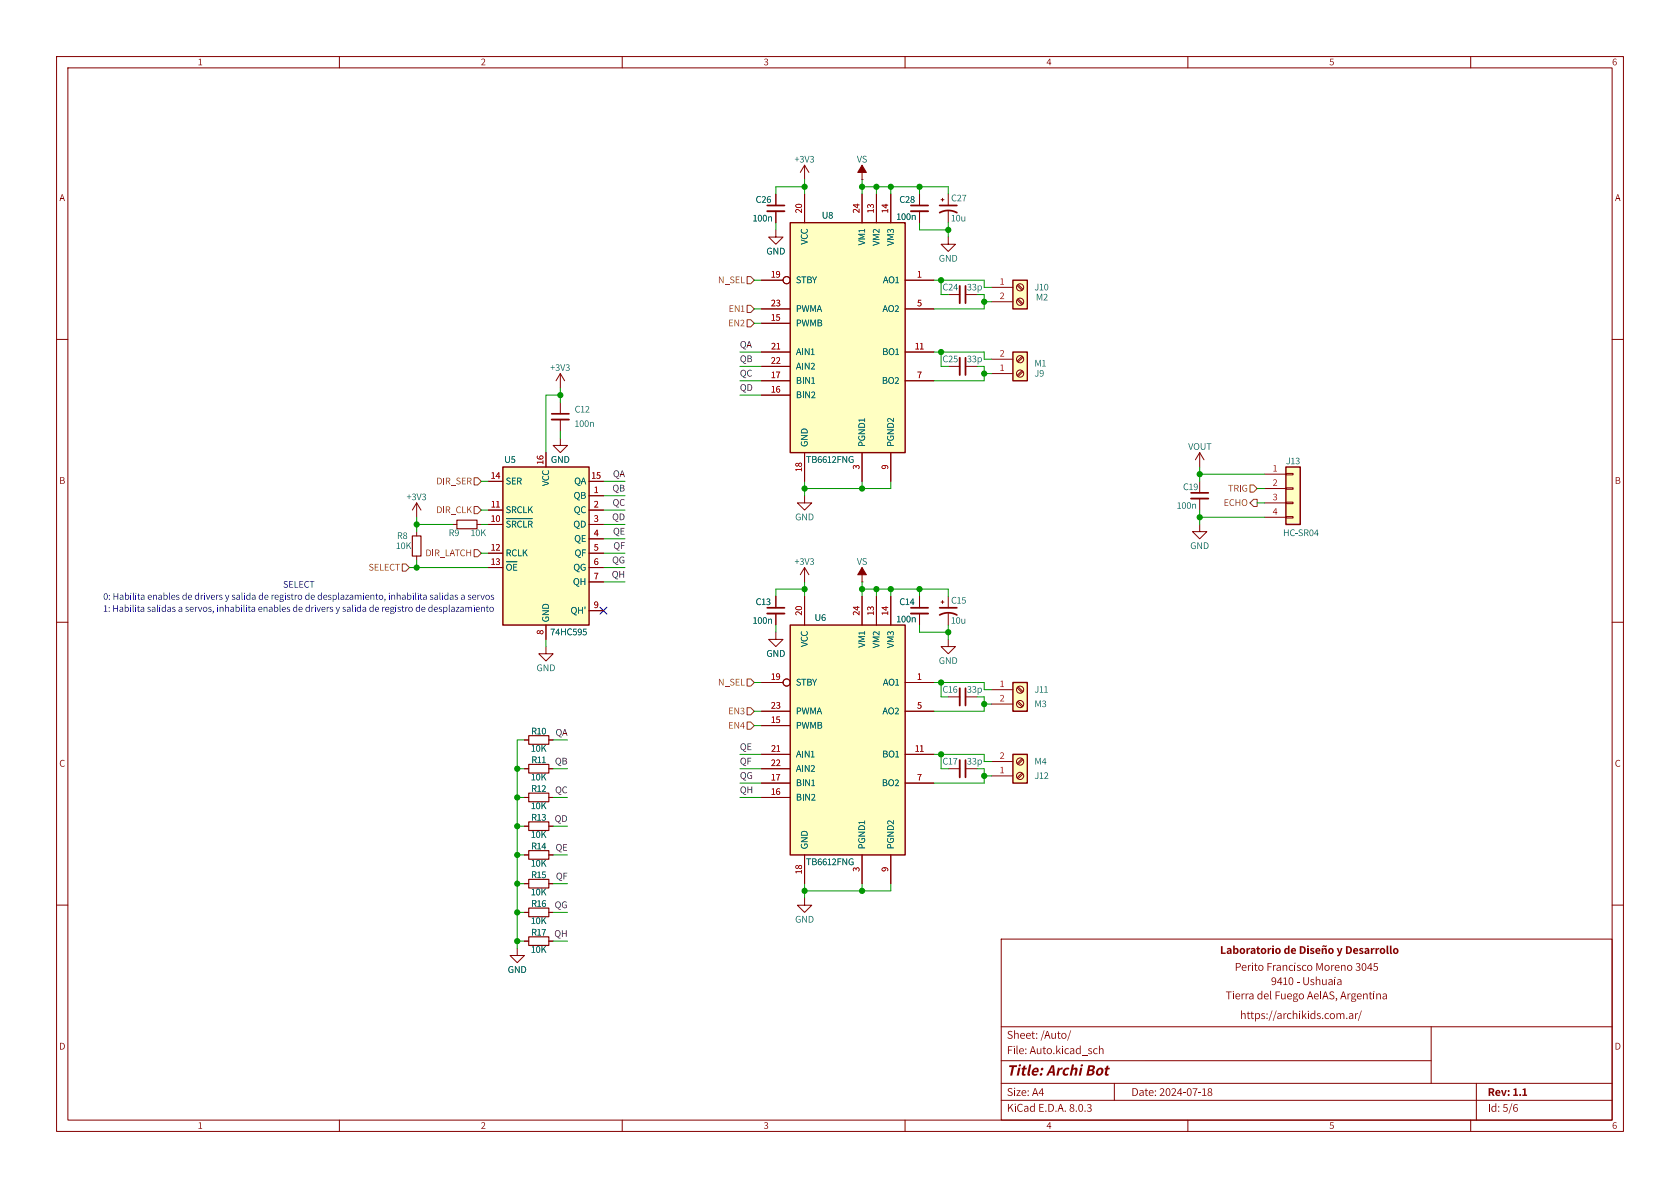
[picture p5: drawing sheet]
<svg xmlns="http://www.w3.org/2000/svg" width="297mm" height="210mm" viewBox="0 0 297 210" stroke-linecap="round" stroke-linejoin="round" font-family="sans-serif">
<g fill="none" stroke="#840000" stroke-width=".18">
<path d="M10 10h277v190h-277zM12 12h273v186h-273zM60 10v2M110 10v2M160 10v2M210 10v2M260 10v2M10 60h2M285 60h2M10 110h2M285 110h2M10 160h2"/>
<path d="M285 160h2M177 166h108v32h-108zM60 198v2M110 198v2M160 198v2M177 194.5h108M177 191.5h108M210 198v2M253 187.5h-76M260 198v2"/>
</g>
<g fill="#840000">
<path d="M179.7 184.8h.2v1.6l-.2-.2z"/>
<path d="M186.7 184.8h.2v1.1l.4-.6h.2l-.3 .4 .4 .6h-.2l-.3-.5-.2 .3v.2h-.2z"/>
<path d="M190.9 184.8h.2v1.5l-.2-.1a.43 .43 0 0 1-.5 .1 .43 .43 0 0 1-.2-.5h.1l.2 .4h.2l.2-.1v-.6l-.3-.1-.3 .4h-.1a.45 .45 0 0 1 .2-.4 .45 .45 0 0 1 .5 0z"/>
<path d="M194.3 184.8h.1v.7l.4-.2 .2 .2 .1 .8h-.2v-.6a.26 .26 0 0 0-.2-.3 .26 .26 0 0 0-.3 .2v.7h-.1z"/>
<circle cx="180.3" cy="188.3" r=".22"/>
<circle cx="191.3" cy="188.3" r=".22"/>
</g>
<path d="M177 181.5h108" fill="none" stroke="#840000" stroke-width=".18"/>
<g fill="#840000">
<path d="M215.8 167.3h.3v1.1h.6v.2h-.9z"/>
<path d="M216.9 167.7a.48 .48 0 0 1 .5-.1 .48 .48 0 0 1 .3 .4v.6h-.2v-.1a.34 .34 0 0 1-.4 .1 .34 .34 0 0 1-.2-.3l.4 .1 .1-.1v-.2l-.5 .2 .1-.2 .4-.1-.1-.2-.3 .1z"/>
<path d="M218 167.2h.3v.5a.48 .48 0 0 1 .7 .4 .48 .48 0 0 1-.8 .4v.1h-.2v-.7h.3v.4a.26 .26 0 0 0 .4-.2 .26 .26 0 0 0-.4-.2h-.3z"/>
<path d="M219.3 167.7a.52 .52 0 0 1 .8 .1 .52 .52 0 0 1-.3 .8 .52 .52 0 0 1-.7-.5h.3a.25 .25 0 0 0 .4 .3 .25 .25 0 0 0 0-.5 .21 .21 0 0 0-.3-.1 .21 .21 0 0 0-.1 .3h-.3z"/>
<path d="M220.4 167.6h.2v.2l.2-.2h.2v.2l-.4 .2v.6h-.2z"/>
<path d="M221.1 167.7a.48 .48 0 0 1 .5-.1 .48 .48 0 0 1 .3 .4v.6h-.2v-.1a.34 .34 0 0 1-.4 .1 .34 .34 0 0 1-.2-.3l.4 .1 .2-.1v-.2l-.6 .2 .1-.2 .5-.1-.2-.2-.3 .1z"/>
<path d="M222.3 167.3h.2v.3h.3v.2h-.3v.5v.1h.3v.2h-.4l-.1-.1-.1-.7h-.1v-.2h.1z"/>
<path d="M223 167.7a.52 .52 0 0 1 .8 .1 .52 .52 0 0 1-.3 .8 .52 .52 0 0 1-.6-.5h.3a.25 .25 0 0 0 .3 .3 .25 .25 0 0 0 .1-.5 .21 .21 0 0 0-.3-.1 .21 .21 0 0 0-.1 .3h-.3z"/>
<path d="M224.1 167.6h.2l.1 .2 .2-.2h.2l-.1 .2-.3 .2v.6h-.3z"/>
<path d="M224.9 167.6h.3v1h-.3z"/>
<path d="M225.6 167.7a.52 .52 0 0 1 .8 .1 .52 .52 0 0 1-.3 .8 .52 .52 0 0 1-.7-.5h.3a.25 .25 0 0 0 .4 .3 .25 .25 0 0 0 0-.5 .21 .21 0 0 0-.3-.1 .21 .21 0 0 0-.1 .3h-.3z"/>
<path d="M227.7 167.2h.3v1.4h-.3v-.1a.43 .43 0 0 1-.5 .1 .43 .43 0 0 1-.2-.5h.3l.2 .3 .2-.1-.1-.5h-.2l-.1 .3h-.3l.2-.5 .5 .1z"/>
<path d="M228.4 167.7a.46 .46 0 0 1 .5-.1 .46 .46 0 0 1 .2 .6h-.7v-.2l.5-.1a.28 .28 0 0 0-.5 .2 .28 .28 0 0 0 .4 .3h.2l.1 .1a.55 .55 0 0 1-.8 0 .55 .55 0 0 1 .1-.8z"/>
<path d="M229.8 167.3h.4a.69 .69 0 0 1 .6 .6 .69 .69 0 0 1-.6 .7h-.4v-.2h.3a.45 .45 0 0 0 .4-.5 .45 .45 0 0 0-.4-.4v.9h-.3z"/>
<path d="M231.1 167.6h.3v1h-.3z"/>
<path d="M231.7 167.7l.5-.1 .2 .1-.2 .2a.17 .17 0 0 0-.2-.1 .17 .17 0 0 0-.1 .1 .4 .4 0 0 1 .5 .6 .4 .4 0 0 1-.7 .1l-.1-.1 .1-.2 .4 .1-.2-.2a.31 .31 0 0 1-.3-.2 .31 .31 0 0 1 .1-.3z"/>
<path d="M232.7 167.7a.46 .46 0 0 1 .6-.1 .46 .46 0 0 1 .1 .6h-.7v-.2l.5-.1a.28 .28 0 0 0-.5 .2 .28 .28 0 0 0 .4 .3h.2l.1 .1a.55 .55 0 0 1-.8 0 .55 .55 0 0 1 .1-.8z"/>
<path d="M233.7 167.6h.2v.1a.36 .36 0 0 1 .4-.1 .36 .36 0 0 1 .3 .4v.6h-.3v-.6a.18 .18 0 0 0-.1-.2 .18 .18 0 0 0-.3 .1v.7h-.2z"/>
<path d="M233.8 167.2l.2-.1 .3 .1 .3-.1-.1 .2-.2 .1-.3-.1-.2 .1z"/>
<path d="M234.9 167.7a.52 .52 0 0 1 .9 .1 .52 .52 0 0 1-.3 .8 .52 .52 0 0 1-.7-.5h.3a.25 .25 0 0 0 .3 .3 .25 .25 0 0 0 .1-.5 .21 .21 0 0 0-.3-.1 .21 .21 0 0 0-.1 .3h-.3z"/>
<path d="M245.1 167.2h.3l.1 1.4h-.3l-.1-.2z"/>
<path d="M245.7 167.2h.3l.1 1.4h-.3l-.1-.2z"/>
<path d="M218.5 170.2h.4a.42 .42 0 0 1 .5 .4 .42 .42 0 0 1-.5 .5h-.3v.5h-.1v-.7a.53 .53 0 0 0 .7-.3l-.1-.2h-.5v.5h-.1z"/>
<path d="M219.7 170.7a.42 .42 0 0 1 .5-.1 .42 .42 0 0 1 .2 .5h-.8v-.1h.6a.32 .32 0 0 0-.4-.3 .32 .32 0 0 0-.1 .6l.2 .2 .4-.1v.1a.53 .53 0 0 1-.7-.1 .53 .53 0 0 1 .1-.7z"/>
<path d="M220.6 170.6h.1l.1 .2 .2-.2h.2l-.4 .3v.7h-.2z"/>
<path d="M221.3 170.6h.2v1h-.2z"/>
<path d="M221.9 170.3h.1v.3h.3v.1h-.3v.6l.3 .3h-.2l-.2-.1v-.8h-.2v-.1h.2z"/>
<path d="M222.6 170.7a.49 .49 0 0 1 .7 .1 .49 .49 0 0 1-.2 .7 .49 .49 0 0 1-.7-.3v-.1h.2a.35 .35 0 0 0 .5 .4 .35 .35 0 0 0 .1-.6l-.4-.2-.2 .4h-.2z"/>
<path d="M224.1 170.2h.8v.2h-.7v.4h.6v.2h-.6v.6h-.1z"/>
<path d="M225 170.6h.2v.2l.2-.2h.2l-.4 .3v.7h-.2z"/>
<path d="M225.7 170.7a.42 .42 0 0 1 .5-.1 .42 .42 0 0 1 .2 .4v.6l-.1-.1a.35 .35 0 0 1-.4 .1 .35 .35 0 0 1-.3-.3h.2a.26 .26 0 0 0 .2 .2 .26 .26 0 0 0 .3-.1v-.3l-.7 .2 .1-.2 .4-.1a.19 .19 0 0 0 .1-.3 .19 .19 0 0 0-.3 0l-.1 .1z"/>
<path d="M226.8 170.6h.1v.1l.3-.1 .3 .1 .1 .9h-.2v-.6a.26 .26 0 0 0-.2-.3 .26 .26 0 0 0-.3 .2v.7h-.1z"/>
<path d="M228 170.7l.4-.1 .2 .1-.1 .1a.36 .36 0 0 0-.5 .3 .36 .36 0 0 0 .6 .3v.1a.52 .52 0 0 1-.7-.1 .52 .52 0 0 1 .1-.7z"/>
<path d="M228.9 170.6h.1v1h-.1z"/>
<path d="M229.4 170.6h.4l.2 .1-.1 .1a.22 .22 0 0 0-.3-.2 .22 .22 0 0 0-.1 .3 .22 .22 0 0 0 .2 .2 .35 .35 0 0 1 .1 .5 .35 .35 0 0 1-.5-.1l.1-.1a.23 .23 0 0 0 .3 .2 .23 .23 0 0 0 .1-.3 .23 .23 0 0 0-.3-.2l-.2-.2z"/>
<path d="M230.3 170.7l.4-.1 .2 .1v.1a.36 .36 0 0 0-.6 .3 .36 .36 0 0 0 .6 .3l.1 .1a.52 .52 0 0 1-.8-.1 .52 .52 0 0 1 .1-.7z"/>
<path d="M231.2 170.7a.49 .49 0 0 1 .7 .1 .49 .49 0 0 1-.1 .7 .49 .49 0 0 1-.7-.3v-.1h.1a.35 .35 0 0 0 .5 .4 .35 .35 0 0 0 .1-.6l-.3-.2-.3 .4h-.1z"/>
<path d="M232.7 170.2h.2l.4 1.1 .4-1.1h.1v1.4h-.1v-1.2l-.4 1.1h-.1l-.4-1.1 .1 1.2h-.2z"/>
<path d="M234.3 170.7a.49 .49 0 0 1 .7 .1 .49 .49 0 0 1-.2 .7 .49 .49 0 0 1-.7-.3v-.1h.2a.35 .35 0 0 0 .5 .4 .35 .35 0 0 0 .1-.6l-.4-.2-.2 .4h-.2z"/>
<path d="M235.3 170.6h.2v.2l.2-.2h.2l-.4 .3v.7h-.2z"/>
<path d="M236.1 170.7a.42 .42 0 0 1 .5-.1 .42 .42 0 0 1 .2 .5h-.7v-.1h.6a.32 .32 0 0 0-.5-.3 .32 .32 0 0 0-.1 .6l.3 .2 .3-.1 .1 .1a.53 .53 0 0 1-.8-.1 .53 .53 0 0 1 .1-.7z"/>
<path d="M237.1 170.6h.1v.1l.3-.1 .3 .1 .1 .9h-.2v-.6a.26 .26 0 0 0-.2-.3 .26 .26 0 0 0-.3 .2v.7h-.1z"/>
<path d="M238.3 170.7a.49 .49 0 0 1 .7 .1 .49 .49 0 0 1-.2 .7 .49 .49 0 0 1-.7-.3v-.1h.2a.35 .35 0 0 0 .5 .4 .35 .35 0 0 0 .1-.6l-.4-.2-.2 .4h-.2z"/>
<path d="M239.7 170.4a.39 .39 0 0 1 .6-.1 .39 .39 0 0 1-.1 .6 .42 .42 0 0 1 .2 .7 .42 .42 0 0 1-.7-.1v-.2a.32 .32 0 0 0 .4 .3 .32 .32 0 0 0 .2-.4 .32 .32 0 0 0-.4-.2v-.1a.28 .28 0 0 0 .4-.2 .28 .28 0 0 0-.2-.4 .28 .28 0 0 0-.3 .2z"/>
<path d="M240.9 170.4a.52 .52 0 0 1 .6 .1 .52 .52 0 0 1 .1 .6 .45 .45 0 0 1-.5 .5 .45 .45 0 0 1-.4-.6l.2-.1v.2a.31 .31 0 0 0 .3 .4 .31 .31 0 0 0 .2-.5 .37 .37 0 0 0 0-.4 .37 .37 0 0 0-.5-.1v.4h-.2z"/>
<path d="M242.3 170.3h.1v1.3h-.1v-1.2l-.4 .7h.7v.1h-.9z"/>
<path d="M242.9 170.3h.7v.1h-.6v.4a.46 .46 0 0 1 .6 .3 .46 .46 0 0 1-.3 .6 .46 .46 0 0 1-.6-.2l.1-.1a.33 .33 0 0 0 .5 .1 .33 .33 0 0 0 .1-.4 .33 .33 0 0 0-.5-.1z"/>
<path d="M224.9 172.9a.62 .62 0 0 1 .7 .2 .62 .62 0 0 1-.1 .8l-.3 .3-.4-.2 .1-.1a.5 .5 0 0 0 .6-.2 .5 .5 0 0 0-.1-.6 .27 .27 0 0 0-.4-.1 .27 .27 0 0 0 0 .5 .27 .27 0 0 0 .4-.2h.1a.39 .39 0 0 1-.6 .2 .39 .39 0 0 1 0-.6z"/>
<path d="M226.3 172.8h.2v1.3h-.1v-1.1l-.5 .6h.8v.2h-.9z"/>
<path d="M226.9 172.9l.4-.1v1.2h.3v.1h-.7v-.1h.3v-1h-.3z"/>
<path d="M228 172.9a.52 .52 0 0 1 .6 .1 .52 .52 0 0 1 0 .6 .45 .45 0 0 1-.5 .6 .45 .45 0 0 1-.3-.7l.1-.1a.32 .32 0 0 0 .1 .5 .32 .32 0 0 0 .4-.1 .64 .64 0 0 0-.3-.9l-.2 .5h-.1z"/>
<path d="M229.2 173.5h.5v.2h-.5z"/>
<path d="M230.4 172.7h.2v.9a.35 .35 0 0 0 .3 .4 .35 .35 0 0 0 .3-.4v-.9h.2v.9a.5 .5 0 0 1-.5 .6 .5 .5 0 0 1-.5-.6z"/>
<path d="M231.8 173.2l.4-.1 .1 .1v.1a.22 .22 0 0 0-.3-.1 .22 .22 0 0 0-.2 .2 .22 .22 0 0 0 .3 .2 .35 .35 0 0 1 .1 .5 .35 .35 0 0 1-.5-.1h.1a.23 .23 0 0 0 .3 .1 .23 .23 0 0 0 .1-.3 .23 .23 0 0 0-.3-.2l-.2-.2z"/>
<path d="M232.6 172.6h.2v.7l.3-.2 .3 .2v.8h-.1v-.6a.26 .26 0 0 0-.2-.3 .26 .26 0 0 0-.3 .2v.7h-.2z"/>
<path d="M233.7 173.1h.2v.6a.25 .25 0 0 0 .2 .3 .25 .25 0 0 0 .3-.2v-.7h.1v1h-.1v-.1l-.4 .2-.3-.3z"/>
<path d="M234.9 173.2a.42 .42 0 0 1 .4-.1 .42 .42 0 0 1 .3 .4v.6l-.1-.1a.35 .35 0 0 1-.4 .2 .35 .35 0 0 1-.3-.3h.2a.26 .26 0 0 0 .2 .1 .26 .26 0 0 0 .2-.1v-.3l-.6 .3 .1-.2 .4-.2a.19 .19 0 0 0 .1-.3 .19 .19 0 0 0-.3 0l-.2 .1z"/>
<path d="M235.9 173.1h.2v1h-.2z"/>
<path d="M236.4 173.2a.42 .42 0 0 1 .5-.1 .42 .42 0 0 1 .3 .4v.6l-.2-.1a.35 .35 0 0 1-.4 .2 .35 .35 0 0 1-.2-.3h.1a.26 .26 0 0 0 .3 .1 .26 .26 0 0 0 .2-.1v-.3l-.6 .3 .1-.3 .4-.1a.21 .21 0 0 0 0-.3 .21 .21 0 0 0-.4 .1z"/>
<path d="M216.7 175.3h1v.1h-.4v1.2h-.1v-1.2h-.5z"/>
<path d="M218 175.6h.1v1h-.1z"/>
<path d="M218.5 175.7a.42 .42 0 0 1 .6 0 .42 .42 0 0 1 .1 .5h-.7v-.1h.6a.32 .32 0 0 0-.4-.3 .32 .32 0 0 0-.1 .5l.2 .2h.4v.1a.53 .53 0 0 1-.7-.1 .53 .53 0 0 1 0-.8z"/>
<path d="M219.5 175.6h.1l.1 .2 .1-.2h.2l-.3 .4v.6h-.2z"/>
<path d="M220.2 175.6h.1l.1 .2 .2-.2h.2l-.4 .4v.6h-.2z"/>
<path d="M220.9 175.7a.42 .42 0 0 1 .4-.1 .42 .42 0 0 1 .3 .4v.6l-.1-.1a.35 .35 0 0 1-.4 .2 .35 .35 0 0 1-.3-.3h.2a.26 .26 0 0 0 .2 .2 .26 .26 0 0 0 .3-.2v-.3l-.7 .3 .2-.3 .4-.1a.21 .21 0 0 0-.1-.3 .21 .21 0 0 0-.3 .1z"/>
<path d="M223 175.2h.2v1.4l-.2-.1a.43 .43 0 0 1-.5 .1 .43 .43 0 0 1-.2-.5h.1l.2 .4h.2l.2-.1v-.6l-.3-.1-.3 .4h-.1a.45 .45 0 0 1 .2-.4 .45 .45 0 0 1 .5 0z"/>
<path d="M223.6 175.7a.42 .42 0 0 1 .5 0 .42 .42 0 0 1 .2 .5h-.7v-.1h.6a.32 .32 0 0 0-.5-.3 .32 .32 0 0 0-.1 .5l.2 .2h.4l.1 .1a.53 .53 0 0 1-.8-.1 .53 .53 0 0 1 .1-.8z"/>
<path d="M224.5 175.2h.2l.1 1.5-.2-.2z"/>
<path d="M225.5 175.3h.8v.1h-.6v.5h.5v.1h-.5v.6h-.2z"/>
<path d="M226.5 175.6h.1v.7a.25 .25 0 0 0 .2 .2 .25 .25 0 0 0 .3-.1v-.8h.2v1h-.2v-.1l-.3 .2-.3-.3z"/>
<path d="M227.7 175.7a.42 .42 0 0 1 .5 0 .42 .42 0 0 1 .2 .5h-.7v-.1h.6a.32 .32 0 0 0-.5-.3 .32 .32 0 0 0-.1 .5l.2 .2h.4l.1 .1a.53 .53 0 0 1-.8-.1 .53 .53 0 0 1 .1-.8z"/>
<path d="M228.7 175.7l.8-.1v.2h-.2a.4 .4 0 0 1-.1 .4 .4 .4 0 0 1-.4 .1v.2h.1a.37 .37 0 0 1 .6 .3 .49 .49 0 0 1-.4 .3 .49 .49 0 0 1-.5-.3l.6 .2a.17 .17 0 0 0 .2-.2 .17 .17 0 0 0-.3-.1l-.3-.1-.2 .2 .1-.5-.1-.3h.2a.23 .23 0 0 0 .3 .2 .23 .23 0 0 0 0-.4 .23 .23 0 0 0-.3 .1l-.2 .1z"/>
<path d="M229.8 175.7a.49 .49 0 0 1 .7 .1 .49 .49 0 0 1-.2 .7 .49 .49 0 0 1-.7-.2v-.2h.2a.35 .35 0 0 0 .4 .4 .35 .35 0 0 0 .1-.6l-.3-.2-.2 .4h-.2z"/>
<path d="M231.5 175.3h.2l.5 1.3h-.2l-.4-1.2-.4 1.2h-.1z"/>
<path d="M231.3 176.1h.6v.1h-.6z"/>
<path d="M232.4 175.7a.42 .42 0 0 1 .6 0 .42 .42 0 0 1 .1 .5h-.7v-.1h.6a.32 .32 0 0 0-.4-.3 .32 .32 0 0 0-.2 .5l.3 .2h.3l.1 .1a.53 .53 0 0 1-.7-.1 .53 .53 0 0 1 0-.8z"/>
<path d="M233.4 175.3h.2v1.3h-.2z"/>
<path d="M234.2 175.3h.2l.5 1.3h-.2l-.4-1.2-.4 1.2h-.1z"/>
<path d="M234 176.1h.6v.1h-.6z"/>
<path d="M235.2 175.4l.4-.1 .3 .1-.1 .1a.27 .27 0 0 0-.4-.1 .27 .27 0 0 0 0 .4l.2 .1a.44 .44 0 0 1 .2 .7 .44 .44 0 0 1-.7-.1v-.1a.32 .32 0 0 0 .4 .2 .32 .32 0 0 0 .1-.5l-.5-.3z"/>
<path d="M236.2 176.5a.22 .22 0 0 1 .2 .2 .22 .22 0 0 1-.3 .2l.2-.2v-.2v.1h-.1z"/>
<path d="M237.4 175.3h.2l.4 1.3h-.1l-.4-1.2-.4 1.2h-.2z"/>
<path d="M237.2 176.1h.6v.1h-.6z"/>
<path d="M238.2 175.6h.2v.2l.2-.2h.2l-.4 .4v.6h-.2z"/>
<path d="M239 175.7l.8-.1v.2h-.3a.4 .4 0 0 1 0 .4 .4 .4 0 0 1-.4 .1v.2h.1a.37 .37 0 0 1 .6 .3 .49 .49 0 0 1-.5 .3 .49 .49 0 0 1-.5-.3l.6 .2a.17 .17 0 0 0 .2-.2 .17 .17 0 0 0-.2-.1l-.3-.1-.3 .2 .2-.5-.1-.3h.1a.23 .23 0 0 0 .4 .2 .23 .23 0 0 0 0-.4 .23 .23 0 0 0-.4 .1l-.1 .1z"/>
<path d="M240 175.7a.42 .42 0 0 1 .5 0 .42 .42 0 0 1 .2 .5h-.7v-.1h.6a.32 .32 0 0 0-.5-.3 .32 .32 0 0 0-.1 .5l.3 .2h.3l.1 .1a.53 .53 0 0 1-.7-.1 .53 .53 0 0 1 0-.8z"/>
<path d="M241 175.6h.1v.2l.3-.2 .3 .1 .1 .9h-.2v-.6a.26 .26 0 0 0-.2-.3 .26 .26 0 0 0-.3 .2v.7h-.1z"/>
<path d="M242.2 175.3h.1v.3h.3v.2h-.3v.5l.3 .3-.2 .1-.2-.2-.1-.7h-.1v-.2h.2z"/>
<path d="M242.8 175.6h.2v1h-.2z"/>
<path d="M243.3 175.6h.1l.1 .2 .3-.2 .2 .1 .1 .9h-.1v-.6a.26 .26 0 0 0-.2-.3 .26 .26 0 0 0-.3 .2v.7h-.2z"/>
<path d="M244.4 175.7a.42 .42 0 0 1 .5-.1 .42 .42 0 0 1 .3 .4v.6l-.2-.1a.35 .35 0 0 1-.3 .2 .35 .35 0 0 1-.3-.3h.1a.26 .26 0 0 0 .3 .2 .26 .26 0 0 0 .2-.2v-.3l-.6 .3 .1-.3 .4-.1a.21 .21 0 0 0 0-.3 .21 .21 0 0 0-.3 .1z"/>
<circle cx="225.1" cy="167.3" r=".16"/>
<circle cx="231.2" cy="167.3" r=".16"/>
<circle cx="221.4" cy="170.3" r=".11"/>
<circle cx="228.9" cy="170.3" r=".11"/>
<circle cx="236" cy="172.8" r=".11"/>
<circle cx="218" cy="175.3" r=".11"/>
<circle cx="242.9" cy="175.3" r=".11"/>
</g>
<path d="M137.2 111.8v1.2h1.2l-1.2 1.3-1.3-1.3h1.3M197 191.5v3M253 181.5v10M261 191.5v6.5" fill="none" stroke="#840000" stroke-width=".18"/>
<path d="M139.7 110.5h20.3v40.6h-20.3z" fill="#ffffc2"/>
<path d="M139.7 110.5h20.3v40.6h-20.3z" fill="none" stroke="#840000" stroke-width=".25"/>
<g fill="none" stroke="#840000" stroke-width=".18">
<path d="M162.6 34.3v2M162.6 37.3v2.1M166.4 35.3h.5M166.6 35.1v.5M167.6 34.3v2M167.6 37.3v2.1M167.6 41.9v1.3h1.3l-1.3 1.3-1.2-1.3h1.2M73.7 88.9l-.8 1.3M73.7 88.9v2.5M73.7 88.9l.7 1.3M137.2 105.4v2M137.2 108.5v2"/>
<path d="M142.2 105.4v5.1M152.4 105.4v5.1M154.9 105.4v5.1M157.5 105.4v5.1M162.6 105.4v2M162.6 108.5v2M134.6 120.7h3.8M134.6 133.4h5.1M134.6 128.3h5.1M134.6 138.4h5.1M134.6 135.9h5.1M134.6 125.7h5.1"/>
<path d="M160 120.7h5.1M160 133.4h5.1M160 138.4h5.1M160 125.7h5.1M92.7 146.1h.8M134.6 141h5.1M142.2 151.1v5.1M152.4 151.1v5.1M157.5 151.1v5.1"/>
<circle cx="139.1" cy="120.6" r=".63"/>
</g>
<path d="M161 37.3h3.1M135.6 108.5h3.1M161 108.5h3.1" fill="none" stroke="#840000" stroke-width=".33"/>
<path d="M161 36.3h3.1M166.1 37.6a3.2 3.2 0 0 1 3.1 0M166.1 36.3h3.1M135.6 107.4h3.1M161 107.4h3.1" fill="none" stroke="#840000" stroke-width=".3"/>
<path d="M93.5 145.3h3.5v1.5h-3.5z" fill="none" stroke="#840000" stroke-width=".2"/>
<path d="M179.1 62.2h2.5v5.1h-2.5z" fill="#ffffc2"/>
<path d="M179.1 62.2h2.5v5.1h-2.5z" fill="none" stroke="#840000" stroke-width=".25"/>
<g fill="none" stroke="#840000" stroke-width=".18">
<path d="M175.3 66h3.8M175.3 63.5h3.8M180.7 63l-.9 .8M180.7 65.5l-.9 .9M180.8 63.2l-.8 .8M180.8 65.7l-.8 .8M73.7 94v.7M73.7 98.3v.8"/>
<circle cx="180.3" cy="63.5" r=".63"/>
<circle cx="180.3" cy="66" r=".63"/>
</g>
<path d="M72.9 94.7h1.5v3.6h-1.5z" fill="none" stroke="#840000" stroke-width=".2"/>
<path d="M179.1 133.4h2.5v5h-2.5z" fill="#ffffc2"/>
<path d="M179.1 133.4h2.5v5h-2.5z" fill="none" stroke="#840000" stroke-width=".25"/>
<g fill="none" stroke="#840000" stroke-width=".18">
<path d="M166.4 106.4h.5M166.6 106.2v.5M167.6 105.4v2M167.6 108.5v2M175.3 137.2h3.8M175.3 134.6h3.8M180.7 134.1l-.9 .9M180.7 136.7l-.9 .8M180.8 134.3l-.8 .8M180.8 136.8l-.8 .9"/>
<circle cx="180.3" cy="134.6" r=".63"/>
<circle cx="180.3" cy="137.2" r=".63"/>
</g>
<path d="M166.1 108.7a3.2 3.2 0 0 1 3.1 0M166.1 107.4h3.1" fill="none" stroke="#840000" stroke-width=".3"/>
<path d="M227.3 82.6h2.6v10.1h-2.6z" fill="#ffffc2"/>
<g fill="none" stroke="#840000" stroke-width=".18">
<path d="M137.2 34.3v2M137.2 37.3v2.1M142.2 29.2v2.6M142.2 29.2l-.7 1.3M142.2 29.2l.8 1.3M152.4 31.8h.1M152.4 29.2v2.6M137.2 40.6v1.3h1.2l-1.2 1.3-1.3-1.3h1.3M99.1 77.5v1.2h1.2l-1.2 1.3-1.3-1.3h1.3M99.1 66v2.6M99.1 71.1v2.1M99.1 74.2v2"/>
<path d="M99.1 66l-.8 1.3M99.1 66l.7 1.3M212.1 92.7v1.3h1.3l-1.3 1.3-1.3-1.3h1.3M212.1 80v2.6M212.1 85.1v2M212.1 88.1v2.1M212.1 80l-.8 1.3M212.1 80l.8 1.3M223.5 83.8h3.8M223.5 86.4h3.8M223.5 88.9h3.8M223.5 91.4h3.8"/>
<path d="M227.3 91.3h1.3v.3h-1.3zM227.3 88.8h1.3v.2h-1.3zM227.3 86.2h1.3v.3h-1.3zM227.3 83.7h1.3v.2h-1.3zM96.5 114.3v1.3h1.3l-1.3 1.2-1.3-1.2h1.3M142.2 100.3l-.7 1.3M142.2 100.3v2.6M142.2 100.3l.8 1.3M167.6 113v1.3h1.3l-1.3 1.3-1.2-1.3h1.2M92.7 130.8h.8M92.7 135.9h.8M92.7 141h.8"/>
<path d="M142.2 158.8v1.2h1.3l-1.3 1.3-1.2-1.3h1.2M92.7 161.3h.8"/>
</g>
<path d="M227.3 82.6h2.6v10.1h-2.6z" fill="none" stroke="#840000" stroke-width=".25"/>
<path d="M135.6 37.3h3.1M97.5 74.2h3.1M169.7 63.2v3.1M210.6 88.1h3M169.7 121.7v3M169.7 134.4v3" fill="none" stroke="#840000" stroke-width=".33"/>
<path d="M135.6 36.3h3.1M97.5 73.2h3.1M170.7 63.2v3.1M210.6 87.1h3M170.7 121.7v3M170.7 134.4v3" fill="none" stroke="#840000" stroke-width=".3"/>
<path d="M93.5 130h3.5v1.6h-3.5zM93.5 135.1h3.5v1.6h-3.5zM93.5 140.2h3.5v1.5h-3.5zM93.5 160.5h3.5v1.6h-3.5z" fill="none" stroke="#840000" stroke-width=".2"/>
<path d="M152.4 29.2l.8 1.3h-1.6z" fill="#840000" stroke="#840000" stroke-width=".18"/>
<path d="M179.1 120.7h2.5v5h-2.5z" fill="#ffffc2"/>
<path d="M179.1 120.7h2.5v5h-2.5z" fill="none" stroke="#840000" stroke-width=".25"/>
<g fill="none" stroke="#840000" stroke-width=".18">
<path d="M175.3 121.9h3.8M175.3 124.5h3.8M179.8 124.1l.9 .9M179.8 121.6l.9 .8M180 124l.8 .8M180 121.4l.8 .9"/>
<circle cx="180.3" cy="124.5" r=".63"/>
<circle cx="180.3" cy="121.9" r=".63"/>
</g>
<path d="M139.7 39.4h20.3v40.6h-20.3z" fill="#ffffc2"/>
<path d="M139.7 39.4h20.3v40.6h-20.3z" fill="none" stroke="#840000" stroke-width=".25"/>
<g fill="none" stroke="#840000" stroke-width=".18">
<path d="M142.2 34.3v5.1M152.4 34.3v5.1M154.9 34.3v5.1M157.5 34.3v5.1M134.6 49.5h3.8M134.6 57.2h5.1M134.6 54.6h5.1M160 49.5h5.1M160 54.6h5.1M134.6 62.2h5.1M134.6 69.9h5.1M134.6 67.3h5.1"/>
<path d="M134.6 64.8h5.1M160 62.2h5.1M160 67.3h5.1M80 92.7h.8M84.3 92.7h.8M142.2 87.6v1.3h1.3l-1.3 1.3-1.2-1.3h1.2M142.2 80v5.1M152.4 80v5.1M157.5 80v5.1M152.4 102.9h.1M152.4 100.3v2.6M92.7 156.2h.8"/>
<path d="M92.7 151.1h.8M91.4 167.6v1.3h1.3l-1.3 1.3-1.2-1.3h1.2M92.7 166.4h.8"/>
<circle cx="139.1" cy="49.5" r=".63"/>
</g>
<path d="M80.8 91.9h3.5v1.6h-3.5zM93.5 155.4h3.5v1.6h-3.5zM93.5 150.4h3.5v1.5h-3.5zM93.5 165.6h3.5v1.5h-3.5z" fill="none" stroke="#840000" stroke-width=".2"/>
<path d="M152.4 100.3l.8 1.3h-1.6z" fill="#840000" stroke="#840000" stroke-width=".18"/>
<path d="M169.7 50.5v3.1" fill="none" stroke="#840000" stroke-width=".33"/>
<path d="M170.7 50.5v3.1" fill="none" stroke="#840000" stroke-width=".3"/>
<path d="M88.9 82.6h15.2v27.9h-15.2z" fill="#ffffc2"/>
<path d="M88.9 82.6h15.2v27.9h-15.2z" fill="none" stroke="#840000" stroke-width=".25"/>
<path d="M86.4 90.2h2.5M104.1 87.6h2.6M104.1 90.2h2.6M104.1 92.7h2.6M104.1 95.3h2.6M104.1 97.8h2.6M96.5 110.5v2.5M104.1 100.3h2.6M104.1 102.9h2.6M104.1 108h2.6" fill="none" stroke="#840000" stroke-width=".18"/>
<path d="M89.5 91.7h4.6" fill="none" stroke="#006464" stroke-width=".18"/>
<path d="M179.1 49.5h2.5v5.1h-2.5z" fill="#ffffc2"/>
<path d="M179.1 49.5h2.5v5.1h-2.5z" fill="none" stroke="#840000" stroke-width=".25"/>
<g fill="none" stroke="#840000" stroke-width=".18">
<path d="M175.3 50.8h3.8M175.3 53.3h3.8M179.8 53l.9 .8M179.8 50.5l.9 .8M180 52.8l.8 .9M180 50.3l.8 .8"/>
<circle cx="180.3" cy="53.3" r=".63"/>
<circle cx="180.3" cy="50.8" r=".63"/>
</g>
<path d="M132.1 48.9h.6l.6 .6-.6 .7h-.6zM132.1 56.5h.6l.6 .7-.6 .6h-.6zM132.1 54h.6l.6 .6-.6 .6h-.6zM221 85.7h.6l.6 .7-.6 .6h-.6zM221.6 88.3h.6v1.2h-.6l-.6-.6zM132.1 127.6h.6l.6 .7-.6 .6h-.6zM132.1 125.1h.6l.6 .6-.6 .7h-.6zM132.1 120h.6l.6 .7-.6 .6h-.6z" fill="none" stroke="#725600" stroke-width=".18"/>
<g fill="#0000c2">
<path d="M22.1 104.8h.1v.5a.4 .4 0 0 1 .6 .3 .4 .4 0 0 1-.6 .3l-.1 .1v-.6h.1v.4a.3 .3 0 0 0 .4 0 .3 .3 0 0 0 0-.4 .3 .3 0 0 0-.4 0h-.1z"/>
<path d="M23.5 104.8h.1l.1 1.2-.2-.1z"/>
<path d="M28.9 104.8h.1v.5a.4 .4 0 0 1 .7 .3 .4 .4 0 0 1-.7 .3l-.1 .1v-.6h.1v.4a.3 .3 0 0 0 .4 0 .3 .3 0 0 0 0-.4 .3 .3 0 0 0-.4 0h-.1z"/>
<path d="M29.9 104.8h.1l.1 1.2-.2-.1z"/>
<path d="M32.9 104.8h.1v1.2l-.1-.1a.36 .36 0 0 1-.5 .1 .36 .36 0 0 1-.2-.4h.2l.1 .3h.2l.2-.1v-.5h-.3l-.2 .3h-.2a.38 .38 0 0 1 .2-.4 .38 .38 0 0 1 .5 0z"/>
<path d="M35.1 104.8h.1v1.2l-.1-.1a.36 .36 0 0 1-.5 .1 .36 .36 0 0 1-.1-.4h.1l.1 .3h.2l.2-.1v-.5h-.3l-.2 .3h-.1a.38 .38 0 0 1 .1-.4 .38 .38 0 0 1 .5 0z"/>
<path d="M42.7 104.8h.1l.1 1.2-.2-.1z"/>
<path d="M44.1 104.8h.2v1.2l-.2-.1a.36 .36 0 0 1-.4 .1 .36 .36 0 0 1-.2-.4h.2l.1 .3h.2l.1-.1v-.5h-.3l-.1 .3h-.2a.38 .38 0 0 1 .2-.4 .38 .38 0 0 1 .4 0z"/>
<path d="M46.4 104.8h.1v1.2l-.1-.1a.36 .36 0 0 1-.5 .1 .36 .36 0 0 1-.2-.4h.2l.1 .3h.2l.2-.1v-.5h-.3l-.2 .3h-.2a.38 .38 0 0 1 .2-.4 .38 .38 0 0 1 .5 0z"/>
<path d="M54.6 104.8h.1v1.2l-.1-.1a.36 .36 0 0 1-.5 .1 .36 .36 0 0 1-.2-.4h.2l.1 .3h.2l.2-.1v-.5h-.3l-.2 .3h-.2a.38 .38 0 0 1 .2-.4 .38 .38 0 0 1 .5 0z"/>
<path d="M56.8 104.8h.1v1.2l-.1-.1a.36 .36 0 0 1-.5 .1 .36 .36 0 0 1-.1-.4h.1l.1 .3h.2l.2-.1v-.5h-.3l-.2 .3h-.1a.38 .38 0 0 1 .1-.4 .38 .38 0 0 1 .5 0z"/>
<path d="M59.8 104.8h.1l.1 1.2-.2-.1z"/>
<path d="M70.1 104.8h.2v.5l.3-.2 .2 .2v.7h-.1v-.6l-.2-.1-.2 .1v.6h-.2z"/>
<path d="M72 104.8h.1v.5a.4 .4 0 0 1 .6 .3 .4 .4 0 0 1-.6 .3l-.1 .1v-.6h.1v.4a.3 .3 0 0 0 .4 0 .3 .3 0 0 0 0-.4 .3 .3 0 0 0-.4 0h-.1z"/>
<path d="M73.4 104.8h.1l.1 1.2-.2-.1z"/>
<path d="M77.7 104.8h.1l.1 1.2-.2-.1z"/>
<path d="M79.1 104.8h.2v1.2l-.2-.1a.36 .36 0 0 1-.4 .1 .36 .36 0 0 1-.2-.4h.1l.2 .3h.2l.1-.1v-.5h-.3l-.2 .3h-.1a.38 .38 0 0 1 .2-.4 .38 .38 0 0 1 .4 0z"/>
<path d="M22.1 106.9h.1v.5a.4 .4 0 0 1 .6 .3 .4 .4 0 0 1-.6 .4l-.1 .1v-.7h.1v.5a.3 .3 0 0 0 .4-.1 .3 .3 0 0 0 0-.4 .3 .3 0 0 0-.4 0h-.1z"/>
<path d="M23.5 106.9h.1l.1 1.3-.2-.2z"/>
<path d="M27.8 106.9h.1l.1 1.3-.2-.2z"/>
<path d="M29.2 106.9h.1v1.3l-.1-.2a.36 .36 0 0 1-.4 .1 .36 .36 0 0 1-.2-.4h.1l.1 .3 .2 .1 .2-.2v-.4l-.3-.1-.2 .3h-.1a.38 .38 0 0 1 .2-.4 .38 .38 0 0 1 .4 .1z"/>
<path d="M39.8 106.9h.1v.5l.3-.1 .2 .1 .1 .8h-.2v-.7l-.1-.1-.3 .1v.7h-.1z"/>
<path d="M41.7 106.9h.1v.5a.4 .4 0 0 1 .6 .3 .4 .4 0 0 1-.6 .4l-.1 .1v-.7h.1v.5a.3 .3 0 0 0 .4-.1 .3 .3 0 0 0 0-.4 .3 .3 0 0 0-.4 0h-.1z"/>
<path d="M43.1 106.9h.1v1.3l-.1-.2z"/>
<path d="M48.5 106.9h.1v.5a.4 .4 0 0 1 .6 .3 .4 .4 0 0 1-.6 .4l-.1 .1v-.7h.1v.5a.3 .3 0 0 0 .4-.1 .3 .3 0 0 0 0-.4 .3 .3 0 0 0-.4 0h-.1z"/>
<path d="M49.4 106.9h.2v1.3l-.2-.2z"/>
<path d="M52.4 106.9h.1v1.3l-.1-.2a.36 .36 0 0 1-.4 .1 .36 .36 0 0 1-.2-.4h.1l.1 .3 .2 .1 .2-.2v-.4l-.3-.1-.2 .3h-.1a.38 .38 0 0 1 .2-.4 .38 .38 0 0 1 .4 .1z"/>
<path d="M54.6 106.9h.1v1.3l-.1-.2a.36 .36 0 0 1-.4 .1 .36 .36 0 0 1-.2-.4h.1l.1 .3 .2 .1 .2-.2v-.4l-.3-.1-.2 .3h-.1a.38 .38 0 0 1 .2-.4 .38 .38 0 0 1 .4 .1z"/>
<path d="M62.3 106.9h.1v1.3l-.1-.2z"/>
<path d="M63.7 106.9h.1v1.3l-.1-.2a.36 .36 0 0 1-.4 .1 .36 .36 0 0 1-.2-.4h.1l.1 .3 .2 .1 .2-.2v-.4l-.3-.1-.2 .3h-.1a.38 .38 0 0 1 .2-.4 .38 .38 0 0 1 .4 .1z"/>
<path d="M65.9 106.9h.1v1.3l-.1-.2a.36 .36 0 0 1-.4 .1 .36 .36 0 0 1-.2-.4h.1l.1 .3 .2 .1 .2-.2v-.4l-.3-.1-.2 .3h-.1a.38 .38 0 0 1 .2-.4 .38 .38 0 0 1 .4 .1z"/>
<path d="M74.1 106.9h.1v1.3l-.1-.2a.36 .36 0 0 1-.4 .1 .36 .36 0 0 1-.2-.4h.1l.1 .3 .2 .1 .2-.2v-.4l-.3-.1-.2 .3h-.1a.38 .38 0 0 1 .2-.4 .38 .38 0 0 1 .4 .1z"/>
<path d="M76.3 106.9h.2v1.3l-.2-.2a.36 .36 0 0 1-.4 .1 .36 .36 0 0 1-.2-.4h.1l.2 .3 .2 .1 .1-.2v-.4l-.3-.1-.2 .3h-.1a.38 .38 0 0 1 .2-.4 .38 .38 0 0 1 .4 .1z"/>
<path d="M79.4 106.9h.1v1.3l-.1-.2z"/>
</g>
<g fill="none" stroke="#009600" stroke-width=".18">
<path d="M137.2 39.4v1.2M142.2 33h-5v1.3M142.2 31.8v2.5M152.4 33h15.2v1.3M152.4 31.8v2.5M154.9 33v1.3M157.5 33v1.3M162.6 33v1.3M162.6 39.4v1.2h5M167.6 39.4v2.5M133.3 49.5h1.3M133.3 54.6h1.3"/>
<path d="M133.3 57.2h1.3M165.1 49.5h8.9v1.3h1.3M166.4 49.5v2.6M174 52.1v2.5h-8.9M174 53.3h1.3M99.1 68.6v2.5M99.1 76.2v1.3M99.1 69.9h-2.6v10.1M130.8 69.9h3.8M130.8 67.3h3.8M130.8 62.2h3.8M130.8 64.8h3.8"/>
<path d="M165.1 62.2h8.9v1.3h1.3M166.4 62.2v2.6M174 64.8v2.5h-8.9M174 66h1.3M73.7 91.4v2.6M73.7 99.1v1.2M73.7 92.7h6.3M85.1 92.7h1.3M85.1 90.2h1.3M85.1 97.8h1.3M85.1 85.1h1.3M106.7 92.7h3.8"/>
<path d="M106.7 90.2h3.8M106.7 97.8h3.8M106.7 85.1h3.8M106.7 95.3h3.8M106.7 87.6h3.8M142.2 85.1v2.5M152.4 85.1v1.3M157.5 85.1v1.3h-15.3M212.1 82.6v2.5M212.1 90.2v2.5M212.1 83.8h11.4M212.1 91.4h11.4"/>
<path d="M222.2 88.9h1.3M222.2 86.4h1.3M72.4 100.3h14M96.5 113v1.3M106.7 100.3h3.8M106.7 102.9h3.8M137.2 110.5v1.3M142.2 104.1h-5v1.3M142.2 102.9v2.5M152.4 104.1h15.2v1.3M152.4 102.9v2.5M154.9 104.1v1.3"/>
<path d="M157.5 104.1v1.3M162.6 110.5v1.3h5M162.6 104.1v1.3M167.6 110.5v2.5M91.4 135.9h1.3M92.7 130.8h-1.3v36.8M130.8 135.9h3.8M130.8 133.4h3.8M130.8 138.4h3.8M133.3 120.7h1.3M133.3 128.3h1.3M133.3 125.7h1.3"/>
<path d="M165.1 120.7h8.9v1.2h1.3M165.1 133.4h8.9v1.2h1.3M166.4 120.7v2.5M166.4 133.4v2.5M174 124.5h1.3M174 123.2v2.5h-8.9M174 135.9v2.5h-8.9M174 137.2h1.3M91.4 146.1h1.3M91.4 141h1.3M91.4 151.1h1.3M91.4 156.2h1.3"/>
<path d="M130.8 141h3.8M142.2 156.2v2.6M152.4 156.2v1.3M157.5 156.2v1.3h-15.3M91.4 166.4h1.3M91.4 161.3h1.3"/>
</g>
<path d="M106.1 107.3l1.2 1.3M107.3 107.3l-1.2 1.3" fill="none" stroke="#000084" stroke-width=".18"/>
<g fill="none" stroke="#840000" stroke-width=".18">
<path d="M137.2 34.3v2M137.2 37.3v2.1M142.2 34.3v5.1M152.4 34.3v5.1M154.9 34.3v5.1M157.5 34.3v5.1M162.6 34.3v2M162.6 37.3v2.1M134.6 49.5h3.8M134.6 57.2h5.1M134.6 54.6h5.1M160 49.5h5.1"/>
<path d="M160 54.6h5.1M134.6 62.2h5.1M134.6 69.9h5.1M134.6 67.3h5.1M134.6 64.8h5.1M160 62.2h5.1M160 67.3h5.1M86.4 90.2h2.5M104.1 87.6h2.6M104.1 90.2h2.6M104.1 92.7h2.6M104.1 95.3h2.6"/>
<path d="M104.1 97.8h2.6M142.2 80v5.1M152.4 80v5.1M157.5 80v5.1M96.5 110.5v2.5M104.1 100.3h2.6M104.1 102.9h2.6M104.1 108h2.6M137.2 105.4v2M137.2 108.5v2M142.2 105.4v5.1M152.4 105.4v5.1"/>
<path d="M154.9 105.4v5.1M157.5 105.4v5.1M162.6 105.4v2M162.6 108.5v2M92.7 130.8h.8M92.7 135.9h.8M134.6 135.9h5.1M134.6 120.7h3.8M134.6 133.4h5.1M134.6 128.3h5.1M134.6 138.4h5.1M134.6 125.7h5.1"/>
<path d="M160 120.7h5.1M160 133.4h5.1M160 138.4h5.1M160 125.7h5.1M92.7 146.1h.8M92.7 141h.8M92.7 156.2h.8M92.7 151.1h.8M134.6 141h5.1M142.2 151.1v5.1M152.4 151.1v5.1M157.5 151.1v5.1"/>
<path d="M92.7 161.3h.8M92.7 166.4h.8"/>
<circle cx="139.1" cy="49.5" r=".63"/>
<circle cx="139.1" cy="120.6" r=".63"/>
</g>
<path d="M89.5 91.7h4.6" fill="none" stroke="#006464" stroke-width=".18"/>
<g fill="#009600" stroke="#009600" stroke-width=".18">
<circle cx="91.4" cy="146.1" r=".46"/>
<circle cx="91.4" cy="135.9" r=".46"/>
<circle cx="91.4" cy="141" r=".46"/>
<circle cx="142.2" cy="86.4" r=".46"/>
<circle cx="142.2" cy="104.1" r=".46"/>
<circle cx="91.4" cy="151.1" r=".46"/>
<circle cx="91.4" cy="156.2" r=".46"/>
<circle cx="91.4" cy="161.3" r=".46"/>
<circle cx="91.4" cy="166.4" r=".46"/>
<circle cx="73.7" cy="92.7" r=".46"/>
<circle cx="73.7" cy="100.3" r=".46"/>
<circle cx="99.1" cy="69.9" r=".46"/>
<circle cx="167.6" cy="111.8" r=".46"/>
<circle cx="174" cy="124.5" r=".46"/>
<circle cx="166.4" cy="120.7" r=".46"/>
<circle cx="174" cy="137.2" r=".46"/>
<circle cx="166.4" cy="49.5" r=".46"/>
<circle cx="157.5" cy="33" r=".46"/>
<circle cx="162.6" cy="33" r=".46"/>
<circle cx="174" cy="53.3" r=".46"/>
<circle cx="154.9" cy="33" r=".46"/>
<circle cx="167.6" cy="40.6" r=".46"/>
<circle cx="212.1" cy="83.8" r=".46"/>
<circle cx="174" cy="66" r=".46"/>
<circle cx="212.1" cy="91.4" r=".46"/>
<circle cx="166.4" cy="133.4" r=".46"/>
<circle cx="152.4" cy="157.5" r=".46"/>
<circle cx="142.2" cy="157.5" r=".46"/>
<circle cx="142.2" cy="33" r=".46"/>
<circle cx="152.4" cy="33" r=".46"/>
<circle cx="152.4" cy="86.4" r=".46"/>
<circle cx="166.4" cy="62.2" r=".46"/>
<circle cx="152.4" cy="104.1" r=".46"/>
<circle cx="154.9" cy="104.1" r=".46"/>
<circle cx="157.5" cy="104.1" r=".46"/>
<circle cx="162.6" cy="104.1" r=".46"/>
</g>
<text font-size="2.8" fill="#840000" x="178" y="191.2">Title:ArchiBot</text>
<g font-size="2.1" fill="#840000">
<text x="236.3" y="169.4">yDesarrollo</text>
<text x="178" y="184.4">Sheet:/Auto/</text>
<text x="219.2" y="180.9">https://archikids.com.ar/</text>
<text x="178" y="187.1">File:Auto.kicad_sch</text>
<text x="178" y="197.3">KiCadE.D.A.8.0.3</text>
<text x="178" y="194.5">Size:A4</text>
<text x="200" y="194.5">Date:2024-07-18</text>
<text x="263" y="194.5">Rev:1.1</text>
<text x="263" y="197.3">Id:5/6</text>
</g>
<g font-size="1.8" fill="#840000">
<text x="35" y="12.2">1</text>
<text x="85" y="12.2">2</text>
<text x="135" y="12.2">3</text>
<text x="185" y="12.2">4</text>
<text x="235" y="12.2">5</text>
<text x="285" y="12.2">6</text>
<text x="10.5" y="36.2">A</text>
<text x="285.5" y="36.2">A</text>
<text x="10.5" y="86.2">B</text>
<text x="285.5" y="86.2">B</text>
<text x="93.9" y="130.5">R10 QA</text>
<text x="10.5" y="136.2">C</text>
<text x="93.9" y="135.5">R11 QB</text>
<text x="285.5" y="136.2">C</text>
<text x="93.9" y="140.6">R12 QC</text>
<text x="93.9" y="145.7">R13 QD</text>
<text x="93.9" y="155.9">R15 QF</text>
<text x="93.9" y="150.8">R14 QE</text>
<text x="93.9" y="160.9">R16 QG</text>
<text x="93.9" y="166">R17 QH</text>
<text x="10.4" y="186.2">D</text>
<text x="285.4" y="186.2">D</text>
<text x="35" y="200.2">1</text>
<text x="85" y="200.2">2</text>
<text x="135" y="200.2">3</text>
<text x="185" y="200.2">4</text>
<text x="235" y="200.2">5</text>
<text x="285" y="200.2">6</text>
</g>
<g font-size="1.8" fill="#006464">
<text x="140.5" y="29.4">+3V3</text>
<text x="151.5" y="29.4">VS</text>
<text x="133.1" y="39.8">100n</text>
<text x="133.6" y="36.5">C26</text>
<text x="145.3" y="39.3">U8</text>
<text x="158.5" y="39.5">100n</text>
<text x="159" y="36.5">C28</text>
<text x="168.1" y="36.2">C27</text>
<text x="168.1" y="39.8">10u</text>
<text x="135.5" y="45.6">GND</text>
<text x="143.4" y="43.2" transform="rotate(-90 143.4 43.2)">VCC</text>
<text x="153.6" y="43.4" transform="rotate(-90 153.6 43.4)">VM1</text>
<text x="156.1" y="43.4" transform="rotate(-90 156.1 43.4)">VM2</text>
<text x="158.7" y="43.4" transform="rotate(-90 158.7 43.4)">VM3</text>
<text x="166" y="46.9">GND</text>
<text x="140.7" y="50.7">STBY</text>
<text x="156.1" y="50.7">AO1</text>
<text x="182.9" y="52">J10</text>
<text x="183.1" y="53.7">M2</text>
<text x="140.7" y="58.3">PWMB</text>
<text x="140.7" y="55.8">PWMA</text>
<text x="156" y="55.8">AO2</text>
<text x="140.7" y="63.4">AIN1</text>
<text x="140.7" y="65.9">AIN2</text>
<text x="156" y="63.4">BO1</text>
<text x="182.9" y="65.4">M1</text>
<text x="97.3" y="66.2">+3V3</text>
<text x="140.7" y="71">BIN2</text>
<text x="140.7" y="68.5">BIN1</text>
<text x="155.9" y="68.5">BO2</text>
<text x="182.9" y="67.2">J9</text>
<text x="101.6" y="73.6">C12</text>
<text x="101.6" y="76.1">100n</text>
<text x="89.2" y="82.5">U5</text>
<text x="97.4" y="82.5">GND</text>
<text x="142.5" y="82.5">TB6612FNG</text>
<text x="143.4" y="79" transform="rotate(-90 143.4 79)">GND</text>
<text x="153.6" y="79" transform="rotate(-90 153.6 79)">PGND1</text>
<text x="158.7" y="79" transform="rotate(-90 158.7 79)">PGND2</text>
<text x="210.1" y="80.2">VOUT</text>
<text x="227.3" y="82.7">J13</text>
<text x="71.9" y="89.1">+3V3</text>
<text x="89.4" y="86.3">SER</text>
<text x="97.7" y="85.9" transform="rotate(-90 97.7 85.9)">VCC</text>
<text x="101.4" y="88.8">QB</text>
<text x="101.5" y="86.3">QA</text>
<text x="209.1" y="87.3">C19</text>
<text x="70.2" y="95.9">R8</text>
<text x="79.3" y="95.4">R9</text>
<text x="83.2" y="95.4">10K</text>
<text x="89.4" y="93.9">~{SRCLR}</text>
<text x="89.4" y="91.3">SRCLK</text>
<text x="101.4" y="93.9">QD</text>
<text x="101.4" y="91.3">QC</text>
<text x="140.6" y="92.6">GND</text>
<text x="208.1" y="90.6">100n</text>
<text x="226.8" y="95.4">HC-SR04</text>
<text x="70" y="97.7">10K</text>
<text x="89.4" y="99">RCLK</text>
<text x="89.4" y="101.5">~{OE}</text>
<text x="101.4" y="101.5">QG</text>
<text x="101.5" y="96.4">QE</text>
<text x="101.6" y="99">QF</text>
<text x="140.5" y="100.5">+3V3</text>
<text x="151.5" y="100.5">VS</text>
<text x="210.4" y="97.7">GND</text>
<text x="101.3" y="104">QH</text>
<text x="133.6" y="107.6">C13</text>
<text x="159" y="107.6">C14</text>
<text x="168.1" y="107.3">C15</text>
<text x="97.3" y="112.9">74HC595</text>
<text x="97.7" y="110" transform="rotate(-90 97.7 110)">GND</text>
<text x="100.9" y="109.1">QH'</text>
<text x="133.1" y="110.9">100n</text>
<text x="144" y="110.4">U6</text>
<text x="158.5" y="110.6">100n</text>
<text x="168.1" y="110.9">10u</text>
<text x="94.9" y="119.3">GND</text>
<text x="135.5" y="116.7">GND</text>
<text x="143.4" y="114.4" transform="rotate(-90 143.4 114.4)">VCC</text>
<text x="153.6" y="114.5" transform="rotate(-90 153.6 114.5)">VM1</text>
<text x="156.1" y="114.6" transform="rotate(-90 156.1 114.6)">VM2</text>
<text x="158.7" y="114.6" transform="rotate(-90 158.7 114.6)">VM3</text>
<text x="166" y="118">GND</text>
<text x="140.7" y="121.8">STBY</text>
<text x="156.1" y="121.8">AO1</text>
<text x="182.9" y="123.1">J11</text>
<text x="182.9" y="125.6">M3</text>
<text x="93.9" y="130.5">R10</text>
<text x="140.7" y="129.4">PWMB</text>
<text x="140.7" y="126.9">PWMA</text>
<text x="156" y="126.9">AO2</text>
<text x="93.9" y="133.5">10K</text>
<text x="93.9" y="135.5">R11</text>
<text x="140.7" y="134.5">AIN1</text>
<text x="140.7" y="137.1">AIN2</text>
<text x="156" y="134.5">BO1</text>
<text x="182.9" y="135.8">M4</text>
<text x="93.9" y="143.7">10K</text>
<text x="93.9" y="138.6">10K</text>
<text x="93.9" y="140.6">R12</text>
<text x="140.7" y="142.1">BIN2</text>
<text x="140.7" y="139.6">BIN1</text>
<text x="155.9" y="139.6">BO2</text>
<text x="182.9" y="138.3">J12</text>
<text x="93.9" y="148.7">10K</text>
<text x="93.9" y="145.7">R13</text>
<text x="93.9" y="153.8">10K</text>
<text x="93.9" y="155.9">R15</text>
<text x="93.9" y="150.8">R14</text>
<text x="142.5" y="153.6">TB6612FNG</text>
<text x="143.4" y="150.1" transform="rotate(-90 143.4 150.1)">GND</text>
<text x="153.6" y="150.1" transform="rotate(-90 153.6 150.1)">PGND1</text>
<text x="158.7" y="150.1" transform="rotate(-90 158.7 150.1)">PGND2</text>
<text x="93.9" y="158.9">10K</text>
<text x="93.9" y="160.9">R16</text>
<text x="93.9" y="164">10K</text>
<text x="93.9" y="166">R17</text>
<text x="140.6" y="163.7">GND</text>
<text x="89.8" y="172.6">GND</text>
<text x="93.9" y="169.1">10K</text>
</g>
<g font-size="1.8" fill="#a90000">
<text x="142" y="37.7" transform="rotate(-90 142 37.7)">20</text>
<text x="152.1" y="37.7" transform="rotate(-90 152.1 37.7)">24</text>
<text x="154.7" y="37.7" transform="rotate(-90 154.7 37.7)">13</text>
<text x="157.2" y="37.7" transform="rotate(-90 157.2 37.7)">14</text>
<text x="136.3" y="49.3">19</text>
<text x="162.2" y="49.3">1</text>
<text x="176.7" y="53.1">2</text>
<text x="176.8" y="50.5">1</text>
<text x="136.3" y="54.4">23</text>
<text x="136.3" y="56.9">15</text>
<text x="162.1" y="54.4">5</text>
<text x="136.3" y="64.5">22</text>
<text x="136.3" y="62">21</text>
<text x="161.8" y="62">11</text>
<text x="176.7" y="63.2">2</text>
<text x="176.8" y="65.8">1</text>
<text x="136.3" y="69.6">16</text>
<text x="136.3" y="67.1">17</text>
<text x="162.1" y="67.1">7</text>
<text x="96.3" y="82.1" transform="rotate(-90 96.3 82.1)">16</text>
<text x="142" y="83.4" transform="rotate(-90 142 83.4)">18</text>
<text x="152.1" y="83" transform="rotate(-90 152.1 83)">3</text>
<text x="157.2" y="83" transform="rotate(-90 157.2 83)">9</text>
<text x="225" y="83.6">1</text>
<text x="86.8" y="84.8">14</text>
<text x="86.8" y="89.9">11</text>
<text x="104.6" y="84.8">15</text>
<text x="105" y="89.9">2</text>
<text x="105" y="87.4">1</text>
<text x="225" y="86.1">2</text>
<text x="225" y="88.6">3</text>
<text x="86.8" y="92.5">10</text>
<text x="105" y="92.5">3</text>
<text x="105" y="95">4</text>
<text x="225" y="91.2">4</text>
<text x="86.8" y="97.5">12</text>
<text x="86.8" y="100.1">13</text>
<text x="105" y="97.5">5</text>
<text x="105" y="100.1">6</text>
<text x="105" y="102.6">7</text>
<text x="105" y="107.7">9</text>
<text x="96.3" y="112.2" transform="rotate(-90 96.3 112.2)">8</text>
<text x="142" y="108.8" transform="rotate(-90 142 108.8)">20</text>
<text x="152.1" y="108.8" transform="rotate(-90 152.1 108.8)">24</text>
<text x="154.7" y="108.8" transform="rotate(-90 154.7 108.8)">13</text>
<text x="157.2" y="108.8" transform="rotate(-90 157.2 108.8)">14</text>
<text x="136.3" y="125.5">23</text>
<text x="136.3" y="120.4">19</text>
<text x="162.1" y="125.5">5</text>
<text x="162.2" y="120.4">1</text>
<text x="176.7" y="124.2">2</text>
<text x="176.8" y="121.7">1</text>
<text x="136.3" y="128">15</text>
<text x="136.3" y="135.6">22</text>
<text x="136.3" y="133.1">21</text>
<text x="161.8" y="133.1">11</text>
<text x="176.7" y="134.4">2</text>
<text x="176.8" y="136.9">1</text>
<text x="136.3" y="140.7">16</text>
<text x="136.3" y="138.2">17</text>
<text x="162.1" y="138.2">7</text>
<text x="142" y="154.5" transform="rotate(-90 142 154.5)">18</text>
<text x="152.1" y="154.1" transform="rotate(-90 152.1 154.1)">3</text>
<text x="157.2" y="154.1" transform="rotate(-90 157.2 154.1)">9</text>
</g>
<g font-size="1.8" fill="#725600">
<text x="126.9" y="50.7">N_SEL</text>
<text x="128.7" y="58.3">EN2</text>
<text x="128.8" y="55.8">EN1</text>
<text x="77.1" y="86.3">DIR_SER</text>
<text x="217.1" y="87.5">TRIG</text>
<text x="77.1" y="91.3">DIR_CLK</text>
<text x="216.3" y="90.1">ECHO</text>
<text x="65.2" y="101.5">SELECT</text>
<text x="75.2" y="99">DIR_LATCH</text>
<text x="126.9" y="121.8">N_SEL</text>
<text x="128.7" y="129.4">EN4</text>
<text x="128.7" y="126.9">EN3</text>
</g>
<g font-size="1.8" fill="#009600">
<text x="166.6" y="52">C24</text>
<text x="170.9" y="52">33p</text>
<text x="166.6" y="64.7">C25</text>
<text x="170.9" y="64.7">33p</text>
<text x="166.6" y="123.1">C16</text>
<text x="170.9" y="123.1">33p</text>
<text x="166.6" y="135.8">C17</text>
<text x="170.9" y="135.8">33p</text>
</g>
<g font-size="1.8" fill="#0f0f0f">
<text x="130.8" y="61.7">QA</text>
<text x="130.8" y="64.2">QB</text>
<text x="130.8" y="66.8">QC</text>
<text x="130.8" y="69.3">QD</text>
<text x="108.3" y="87.1">QB</text>
<text x="108.3" y="89.6">QC</text>
<text x="108.4" y="84.6">QA</text>
<text x="108.2" y="92.2">QD</text>
<text x="108.4" y="94.7">QE</text>
<text x="108.2" y="99.8">QG</text>
<text x="108.4" y="97.3">QF</text>
<text x="108.2" y="102.3">QH</text>
<text x="130.8" y="132.8">QE</text>
<text x="130.8" y="135.4">QF</text>
<text x="130.8" y="137.9">QG</text>
<text x="130.8" y="140.4">QH</text>
</g>
<g font-size="1.8" fill="#0000c2">
<text x="18.2" y="106.7">0:Habilitaenablesdedriversysalidaderegistrodedesplazamiento,inhabilita salidasaservos</text>
<text x="50" y="104.5">SELECT</text>
<text x="18.3" y="108.8">1:Habilitasalidasaservos,inhabilita enablesdedriversysalidaderegistrodedesplazamiento</text>
</g>
</svg>
